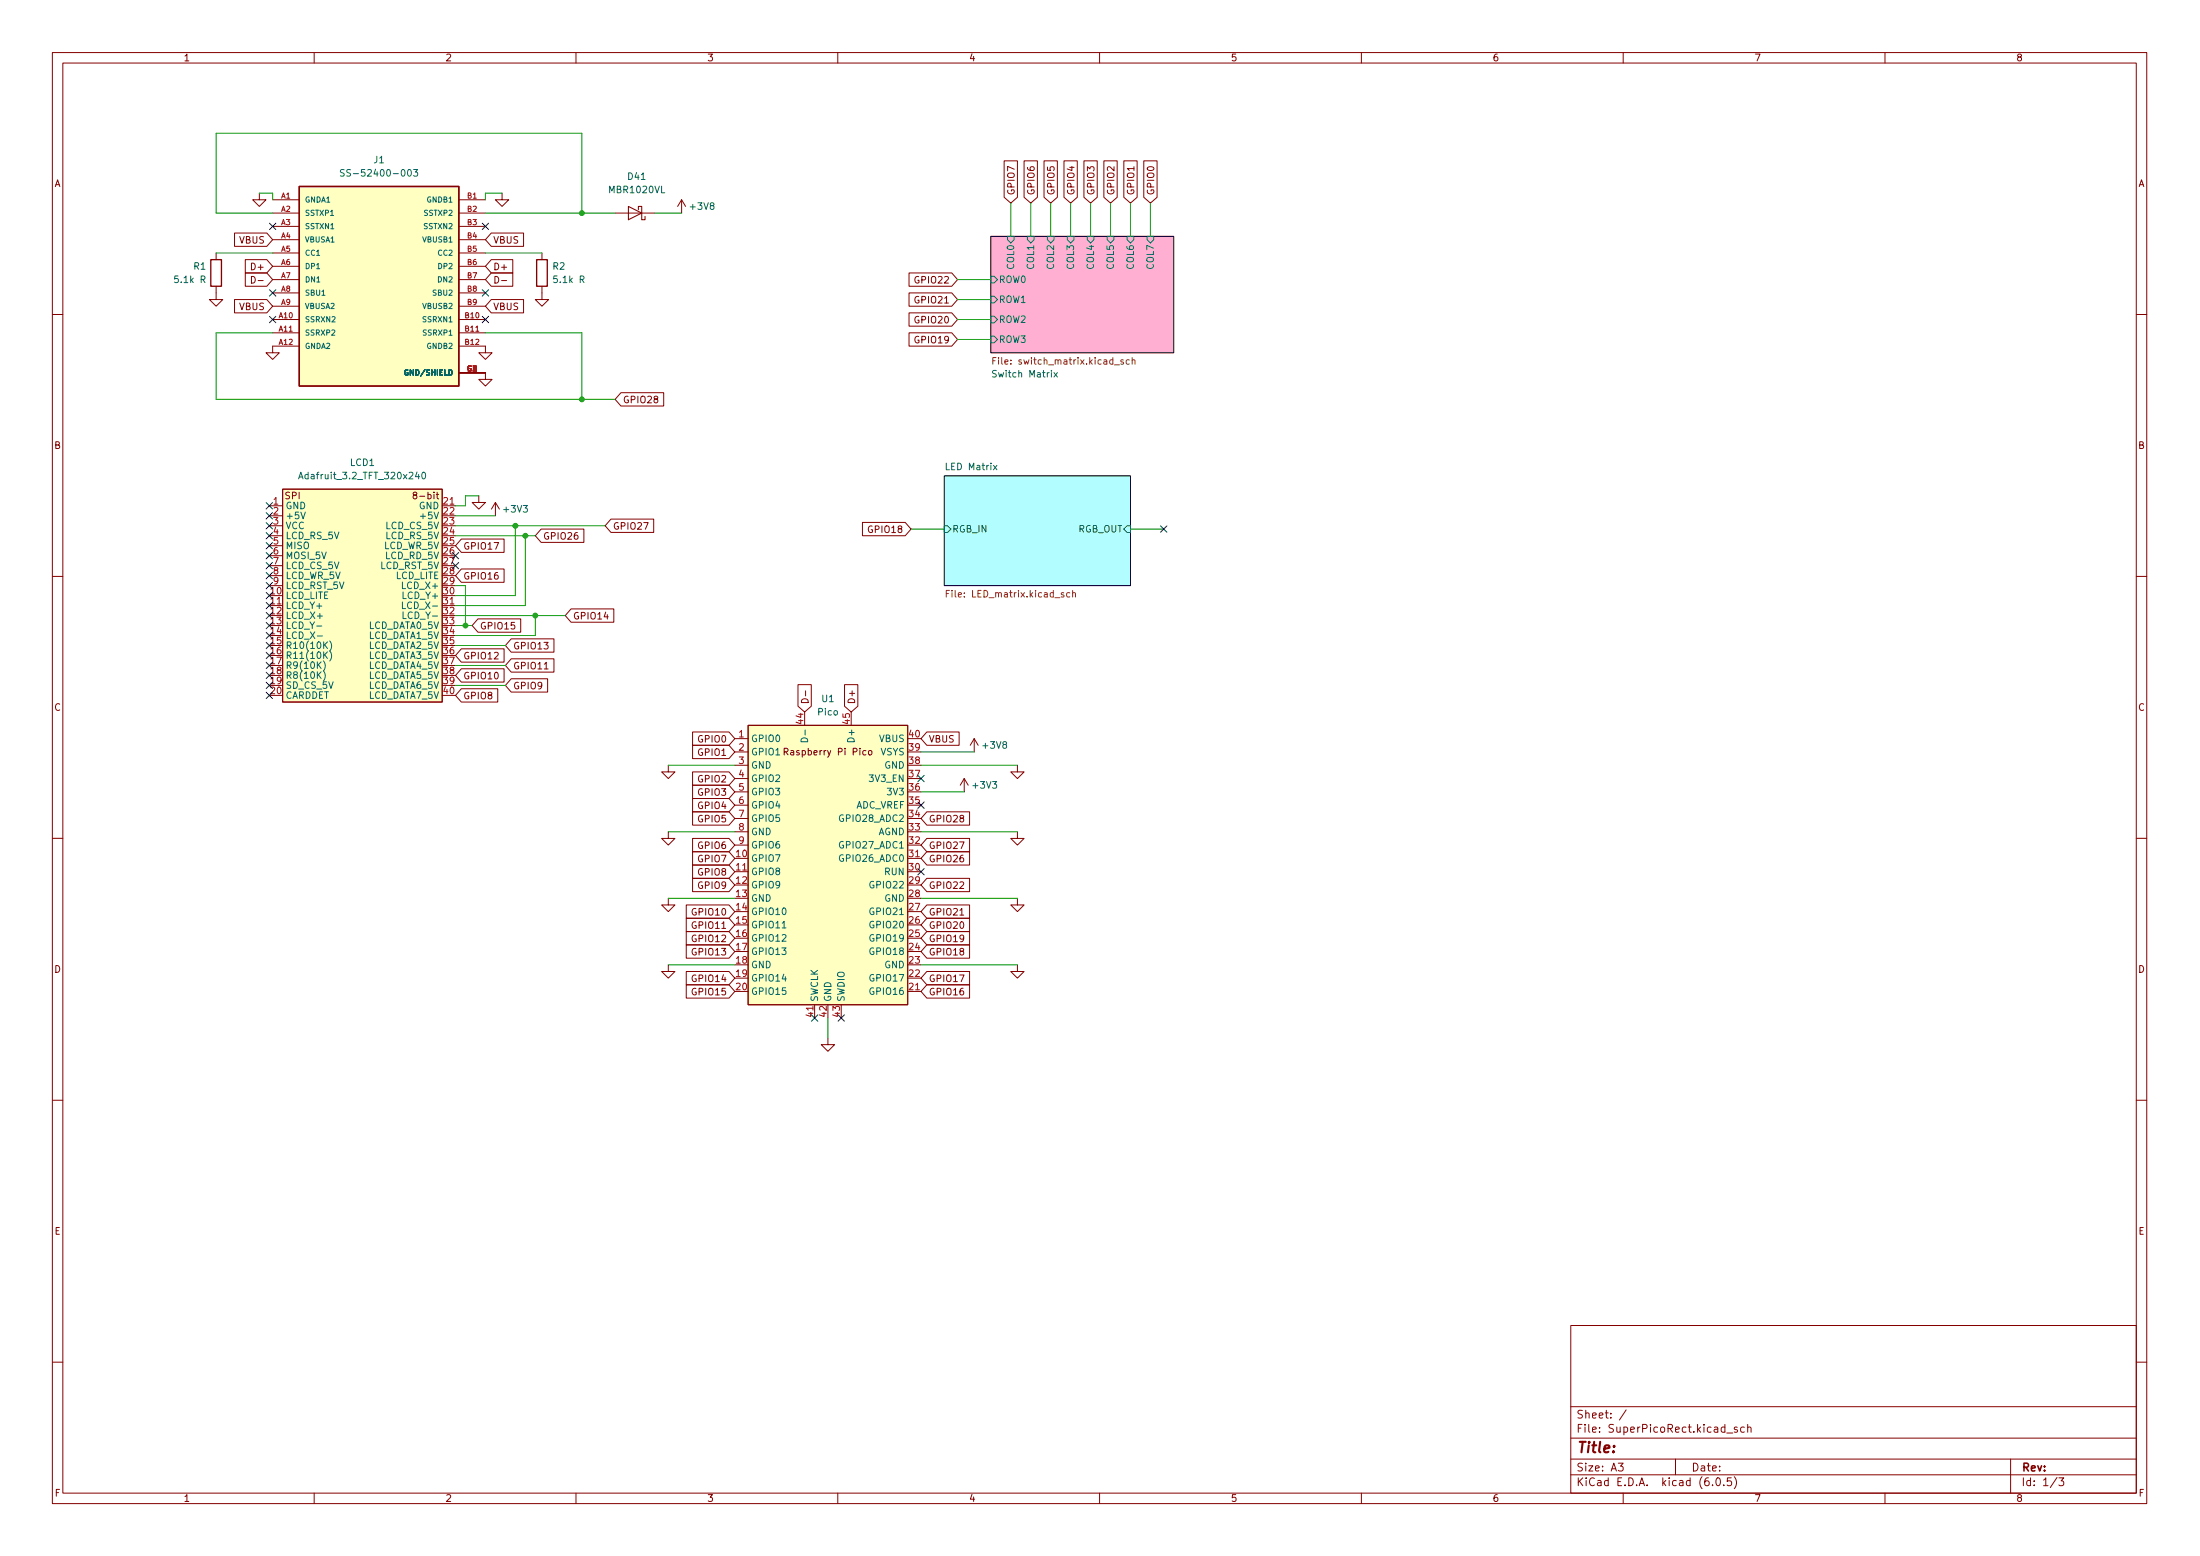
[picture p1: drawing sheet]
<svg xmlns="http://www.w3.org/2000/svg" width="420mm" height="297mm" viewBox="0 0 420 297" stroke-linecap="round" stroke-linejoin="round" font-family="sans-serif">
<g fill="none" stroke="#840000" stroke-width=".19">
<path d="M10 10h400v277h-400zM12 12h396v273h-396zM60 10v2M110 10v2M160 10v2M210 10v2M260 10v2M310 10v2M360 10v2M49.5 36.9v1.2h1.3l-1.3 1.3-1.2-1.3h1.2M52.1 38.1h5M87.6 38.1h5.1"/>
<path d="M95.9 36.9v1.2h1.3l-1.3 1.3-1.3-1.3h1.3M130.2 38.1l-.8 1.3M130.2 38.1v2.6M130.2 38.1l.7 1.3M191.8 30.7h2.5v7l-1.3 1.1-1.2-1.1zM195.6 30.7h2.5v7l-1.3 1.1-1.2-1.1zM199.4 30.7h2.5v7l-1.2 1.1-1.3-1.1zM203.2 30.7h2.5v7l-1.2 1.1-1.3-1.1zM207 30.7h2.6v7l-1.3 1.1-1.3-1.1zM210.8 30.7h2.6v7l-1.3 1.1-1.3-1.1zM214.6 30.7h2.6v7l-1.3 1.1-1.3-1.1zM218.4 30.7h2.6v7l-1.3 1.1-1.3-1.1z"/>
<path d="M41.3 54.6v2.6h1.2l-1.2 1.3-1.3-1.3h1.3M41.3 48.3v1.3M44.8 57.2h6.2l1.1 1.3-1.1 1.2h-6.2zM44.8 44.5h6.2l1.1 1.3-1.1 1.2h-6.2zM46.8 52.1h4.2l1.1 1.3-1.1 1.2h-4.2zM46.8 49.6h4.2l1.1 1.2-1.1 1.3h-4.2zM48 52.8a.64 .64 0 0 1 .8 .6 .64 .64 0 0 1-.8 .6zM49.3 53.6h1M52.1 40.7h5M52.1 43.2h5M52.1 45.8h5M52.1 48.3h5"/>
<path d="M52.1 50.8h5M52.1 53.4h5M52.1 55.9h5M52.1 58.5h5M87.6 40.7h5.1M87.6 43.2h5.1M87.6 45.8h5.1M87.6 48.3h5.1M87.6 50.8h5.1M87.6 53.4h5.1M87.6 55.9h5.1M87.6 58.5h5.1"/>
<path d="M93.8 57.2h6.2v2.5h-6.2l-1.1-1.2zM93.8 49.6h4.1v2.5h-4.1l-1.1-1.3zM93.8 52.1h4.1v2.5h-4.1l-1.1-1.2zM93.8 44.5h6.2v2.5h-6.2l-1.1-1.2zM94.5 52.8a.64 .64 0 0 1 .7 .6 .64 .64 0 0 1-.7 .6zM95.8 53.6h1M103.5 54.6v2.6h1.3l-1.3 1.3-1.3-1.3h1.3M103.5 48.3v1.3M117.5 40.7h7.6M173.6 55.9h8.2l1.1 1.3-1.1 1.3h-8.2zM173.6 52.1h8.2l1.1 1.3-1.1 1.2h-8.2zM173.6 59.7h8.2l1.1 1.3-1.1 1.3h-8.2z"/>
<path d="M10 60h2M52.1 61h5M52.1 63.5h5M57.1 66.1h-5v1.2h1.2l-1.2 1.3-1.3-1.3h1.3M87.6 71.2h5.1v1.2h1.3l-1.3 1.3-1.3-1.3h1.3M87.6 66.1h5.1v1.2h1.3l-1.3 1.3-1.3-1.3h1.3M87.6 61h5.1M87.6 63.5h5.1M118.6 75h8.2v2.5h-8.2l-1.1-1.3zM173.6 63.5h8.2l1.1 1.3-1.1 1.3h-8.2zM408 60h2M51.4 96.6h2.6"/>
<path d="M51.4 98.5h2.6M54 93.4h30.5v40.6h-30.5zM83.3 94.4h.5M83.5 94v1l.3 .2M91.4 94.7v1.2h1.3l-1.3 1.3-1.2-1.3h1.2M94.6 95.9l-.7 1.3M94.6 95.9v2.6M94.6 95.9l.8 1.3M116.7 99.1h8.1v2.5h-8.1l-1.1-1.2zM164.7 99.7h8.2l1.1 1.3-1.1 1.3h-8.2zM10 110h2M51.4 100.4h2.6"/>
<path d="M51.4 102.3h2.6M51.4 104.2h2.6M51.4 106.1h2.6M51.4 108h2.6M51.4 109.9h2.6M88.1 108.6h8.2v2.6h-8.2l-1.1-1.3zM88.1 102.9h8.2v2.5h-8.2l-1.1-1.2zM91.3 118.1h8.1v2.6h-8.1l-1.1-1.3zM103.3 101h8.2v2.5h-8.2l-1.1-1.2zM109.1 116.2h8.1v2.6h-8.1l-1.2-1.3zM408 110h2M88.1 123.9h8.2v2.5h-8.2l-1.1-1.3z"/>
<path d="M88.1 127.7h8.2v2.5h-8.2l-1.1-1.3zM88.1 131.5h7v2.5h-7l-1.1-1.2zM97.6 122h8.2v2.5h-8.2l-1.1-1.3zM97.6 125.8h8.2v2.5h-8.2l-1.1-1.3zM97.6 129.6h7v2.5h-7l-1.1-1.3zM104 127.7h.7M132.3 139.7h6.9l1.1 1.3-1.1 1.3h-6.9zM142.9 138.5h30.5v53.3h-30.5zM152.4 130.7h2.5v4.1l-1.2 1.1-1.3-1.1zM153.2 133.5a.66 .66 0 0 1 .8-.1 .66 .66 0 0 1 .3 .7h-1.2zM153.9 131.9v.9M161.3 130.7h2.5v4.1l-1.2 1.1-1.3-1.1z"/>
<path d="M177 139.7h6.2v2.6h-6.2l-1.1-1.3zM127.6 146.1v1.3h1.3l-1.3 1.2-1.2-1.2h1.2M127.6 158.8v1.3h1.3l-1.3 1.2-1.2-1.2h1.2M132.3 147.4h6.9l1.1 1.2-1.1 1.3h-6.9zM132.3 152.4h6.9l1.1 1.3-1.1 1.3h-6.9zM132.3 142.3h6.9l1.1 1.2-1.1 1.3h-6.9zM132.3 149.9h6.9l1.1 1.3-1.1 1.2h-6.9zM132.3 155h6.9l1.1 1.2-1.1 1.3h-6.9zM140.3 141h2.6M140.3 143.5h2.6M140.3 146.1h2.6M140.3 148.6h2.6"/>
<path d="M140.3 151.2h2.6M140.3 153.7h2.6M140.3 156.2h2.6M140.3 158.8h2.6M149.8 143.5h.6l.1-.2-.1-.3-.6-.1v1.2M150.1 143.5l.4 .6M165.4 143.3h-.4l-.2 .2 .1 .6h.5M165.9 143.4l.2-.1 .4 .1v.5l-.1 .2h-.3l-.2-.1zM177 155h8.2v2.5h-8.2l-1.1-1.3zM184.1 148.6l-.7 1.3M184.1 148.6v2.6M184.1 148.6l.8 1.3"/>
<path d="M186.1 141l-.8 1.3M186.1 141v2.5M186.1 141l.7 1.3M194.3 146.1v1.3h1.3l-1.3 1.2-1.3-1.2h1.3M194.3 158.8v1.3h1.3l-1.3 1.2-1.3-1.2h1.3M10 160h2M127.6 171.5v1.3h1.3l-1.3 1.2-1.2-1.2h1.2M131.1 175.3h8.1l1.1 1.3-1.1 1.2h-8.1zM131.1 172.8h8.1l1.1 1.2-1.1 1.3h-8.1zM131.1 177.8h8.1l1.1 1.3-1.1 1.3h-8.1zM132.3 167.7h6.9l1.1 1.2-1.1 1.3h-6.9zM132.3 162.6h6.9l1.1 1.3-1.1 1.2h-6.9z"/>
<path d="M132.3 165.1h6.9l1.1 1.3-1.1 1.3h-6.9zM132.3 160.1h6.9l1.1 1.2-1.1 1.3h-6.9zM140.3 166.4h2.6M140.3 161.3h2.6M173.4 163.9h2.5M177 162.6h8.2v2.5h-8.2l-1.1-1.2zM177 167.7h8.2v2.5h-8.2l-1.1-1.3zM177 160.1h8.2v2.5h-8.2l-1.1-1.3zM177 175.3h8.2v2.5h-8.2l-1.1-1.2zM177 177.8h8.2v2.6h-8.2l-1.1-1.3zM177 172.8h8.2v2.5h-8.2l-1.1-1.3zM183.3 174.7h.8"/>
<path d="M194.3 171.5v1.3h1.3l-1.3 1.2-1.3-1.2h1.3M408 160h2M127.6 184.2v1.3h1.3l-1.3 1.2-1.2-1.2h1.2M131.1 188h8.1l1.1 1.3-1.1 1.2h-8.1zM131.1 185.5h8.1l1.1 1.2-1.1 1.3h-8.1zM131.1 180.4h8.1l1.1 1.2-1.1 1.3h-8.1zM155.6 191.8v2.5M158.1 198.2v1.2h1.3l-1.3 1.3-1.3-1.3h1.3M173.4 189.3h2.5M177 180.4h8.2v2.5h-8.2l-1.1-1.3zM177 188h8.2v2.5h-8.2l-1.1-1.2zM177 185.5h8.2v2.5h-8.2l-1.1-1.3z"/>
<path d="M194.3 184.2v1.3h1.3l-1.3 1.2-1.3-1.2h1.3M10 210h2M408 210h2M300 253h108v32h-108zM10 260h2M300 278.5h108M300 274.5h108M300 268.5h108M309.1 279.3h.9l-.5 .6 .4 .1v.7l-.2 .1-.6-.1M310.6 269.1l-1.3 2M320 278.5v3M329.8 273.6h1.1"/>
<path d="M331.8 272.5l-.4-.1-.2 .2 .1 .2 .5 .2v.3h-.6M333.1 272.5l-.4-.1-.3 .3 .2 .6h.5M333.8 272.6l.2-.2 .4 .1v.9M333.8 271.9v1.5M384 278.5v6.5M408 260h2M60 285v2M110 285v2M160 285v2M210 285v2M260 285v2M300 281.5h108"/>
<path d="M310 285v2M327.1 283.5v.1M327.9 282.2l.2-.1a.8 .8 0 0 1 .5 .8 .8 .8 0 0 1-.5 .7 1 1 0 0 1-.2-1.4zM329.2 283.5v.1M330.6 282.1h-.7v.7l.2-.1 .5 .1 .1 .2-.1 .5-.2 .1-.5-.1M331.2 281.9a1.72 1.72 0 0 1 0 2.3M360 285v2M392.9 282l-1.3 2M393.2 282.1h.9l-.5 .6 .5 .1v.7l-.3 .1-.6-.1"/>
</g>
<path d="M180.3 90.8h35.6v21h-35.6z" fill="#b1fdff" stroke="#b1fdff" stroke-width=".19"/>
<path d="M189.2 45.1h35v22.2h-35zM180.3 90.8h35.6v21h-35.6z" fill="none" stroke="#000" stroke-width=".19"/>
<g fill="none" stroke="#006464" stroke-width=".19">
<path d="M65.7 32.4h-.4l-.3 .2 .1 .3 .6 .2v.4l-.2 .1h-.5M79 32.4h.8l-.5 .4 .4 .2v.5l-.2 .1-.5-.1M189.2 52.7h.7l.6 .7-.6 .6h-.7zM189.2 56.6h.7l.6 .6-.6 .6h-.7zM192.4 45.1h1.3v.7l-.7 .6-.6-.6zM196.2 45.1h1.3v.7l-.7 .6-.6-.6zM200 45.1h1.3v.7l-.6 .6-.7-.6zM203.8 45.1h1.3v.7l-.6 .6-.7-.6zM207.6 45.1h1.3v.7l-.6 .6-.7-.6zM211.5 45.1h1.2v.7l-.6 .6-.6-.6zM215.3 45.1h1.2v.7l-.6 .6-.6-.6zM219.1 45.1h1.2v.7l-.6 .6-.6-.6z"/>
<path d="M77.9 70.6a.46 .46 0 0 0-.6 .5 .46 .46 0 0 0 .6 .4v-.3h-.2M189.2 64.2h.7l.6 .6-.6 .6h-.7zM189.2 60.4h.7l.6 .6-.6 .6h-.7zM201.3 71.1l.6 .9M201.9 71.1l-.6 .9M57 91.4l.5-1.3 .4 1.3M57.1 91.1h.7M57.5 97.8l.4 1.2 .4-1.2M80.7 90.3l.2-.2a.68 .68 0 0 1 .4 .7 .68 .68 0 0 1-.4 .6l-.3-.5zM189.7 88.8l.7 .9M190.4 88.8l-.7 .9M60.5 119.5h1"/>
<path d="M76.9 114.9v1.3h.6M77 116.8v1.3h.6M180.3 100.4h.7l.6 .6-.6 .6h-.7zM215.3 100.4h.6v1.2h-.6l-.7-.6zM60.6 121.4h1M61.8 126.2a1.46 1.46 0 0 1 0 1.9M61.8 128.1a1.46 1.46 0 0 1 0 1.9M63 122.3a1.46 1.46 0 0 1 0 2M63 124.3a1.46 1.46 0 0 1 0 1.9M153.8 139.4v.9M153 141.1a.68 .68 0 0 1 .8-.2 .68 .68 0 0 1 .4 .7h-1.2zM149.4 177.1h.7"/>
</g>
<path d="M189.6 68.9h.4M190.2 68.3h-.6v1.2M214.5 68.7h-.3l-.2 .2 .1 .1 .4 .2v.3h-.5M215.7 68.7h-.4l-.2 .2 .1 .6h.5M216.2 68.8l.2-.1h.3l.1 .8M216.2 68.3v1.2M180.7 113.3h.4M181.3 112.7h-.6v1.3M204.3 113.2l-.4-.1-.2 .3 .1 .5h.5M204.9 113.3l.1-.2 .3 .1 .1 .8M204.9 112.7v1.3" fill="none" stroke="#725600" stroke-width=".19"/>
<path d="M189.2 45.1h35v22.2h-35z" fill="#ffafd2" stroke="#ffafd2" stroke-width=".19"/>
<path d="M57.1 35.6h30.5v38.1h-30.5zM40.3 49.6h2v5h-2zM102.5 49.6h2v5h-2z" fill="none" stroke="#840000" stroke-width=".25"/>
<path d="M120 39.4l2.6 1.3-2.6 1.2zM121.9 40v-.6h.7v2.5h.6v-.6" fill="none" stroke="#840000" stroke-width=".2"/>
<g fill="#ffffc2" stroke="#ffffc2" stroke-width=".19">
<path d="M54 93.4h30.5v40.6h-30.5z"/>
<path d="M57.1 35.6h30.5v38.1h-30.5z"/>
<path d="M142.9 138.5h30.5v53.3h-30.5z"/>
</g>
<g fill="none" stroke="#009600" stroke-width=".19">
<path d="M49.5 36.9h2.6v1.2M95.9 36.9h-3.2v1.2M193 38.8v6.3M196.8 38.8v6.3M200.7 38.8v6.3M204.5 38.8v6.3M208.3 38.8v6.3M212.1 38.8v6.3M215.9 38.8v6.3M219.7 38.8v6.3M41.3 48.3h10.8M52.1 40.7h-10.8v-15.3h69.8v15.3"/>
<path d="M92.7 40.7h24.8M92.7 48.3h10.8M125.1 40.7h5.1M182.9 53.4h6.3M182.9 57.2h6.3M52.1 63.5h-10.8v12.7h76.2M92.7 63.5h18.4v12.7M182.9 61h6.3M182.9 64.8h6.3M87 98.5h7.6M91.4 94.7h-2.5v1.9h-1.9M87 119.4h3.2"/>
<path d="M87 111.8h1.9v7.6M87 102.3h15.2M87 100.4h28.6M87 117.5h20.9M98.4 100.4v13.3h-11.4M100.3 102.3v13.3h-13.3M102.2 117.5v3.8h-15.2M174 101h6.3M215.9 101h6.3M87 127h9.5M87 130.8h9.5M87 123.2h9.5"/>
<path d="M127.6 158.8h12.7M127.6 146.1h12.7M175.9 158.8h18.4M175.9 151.2h8.2M175.9 146.1h18.4M175.9 143.5h10.2M127.6 171.5h12.7M175.9 171.5h18.4M127.6 184.2h12.7M158.1 194.3v3.9M175.9 184.2h18.4"/>
</g>
<g fill="none" stroke="#000084" stroke-width=".19">
<path d="M51.5 55.3l1.2 1.2M51.5 42.6l1.2 1.2M52.7 55.3l-1.2 1.2M52.7 42.6l-1.2 1.2M92.1 42.6l1.2 1.2M92.1 55.3l1.2 1.2M93.3 42.6l-1.2 1.2M93.3 55.3l-1.2 1.2M51.5 60.4l1.2 1.2M52.7 60.4l-1.2 1.2M92.1 60.4l1.2 1.2M93.3 60.4l-1.2 1.2"/>
<path d="M50.8 95.9l1.2 1.3M50.8 99.8l1.2 1.2M50.8 97.9l1.2 1.2M52 95.9l-1.2 1.3M52 99.8l-1.2 1.2M52 97.9l-1.2 1.2M50.8 103.6l1.2 1.2M50.8 101.7l1.2 1.2M50.8 107.4l1.2 1.2M50.8 111.2l1.2 1.2M50.8 113.1l1.2 1.2M50.8 109.3l1.2 1.2"/>
<path d="M50.8 115l1.2 1.2M50.8 116.9l1.2 1.2M50.8 105.5l1.2 1.2M50.8 118.8l1.2 1.2M52 103.6l-1.2 1.2M52 101.7l-1.2 1.2M52 107.4l-1.2 1.2M52 111.2l-1.2 1.2M52 113.1l-1.2 1.2M52 109.3l-1.2 1.2M52 115l-1.2 1.2M52 116.9l-1.2 1.2"/>
<path d="M52 105.5l-1.2 1.2M52 118.8l-1.2 1.2M86.4 105.5l1.2 1.2M86.4 107.4l1.2 1.2M87.6 105.5l-1.2 1.2M87.6 107.4l-1.2 1.2M221.6 100.4l1.3 1.2M222.9 100.4l-1.3 1.2M50.8 120.7l1.2 1.2M50.8 128.3l1.2 1.3M50.8 124.5l1.2 1.2M50.8 122.6l1.2 1.2"/>
<path d="M50.8 132.1l1.2 1.3M50.8 126.4l1.2 1.2M50.8 130.2l1.2 1.3M52 120.7l-1.2 1.2M52 128.3l-1.2 1.3M52 124.5l-1.2 1.2M52 122.6l-1.2 1.2M52 132.1l-1.2 1.3M52 126.4l-1.2 1.2M52 130.2l-1.2 1.3M175.3 148l1.2 1.2M175.3 153.1l1.2 1.2"/>
<path d="M176.5 148l-1.2 1.2M176.5 153.1l-1.2 1.2M175.3 165.8l1.2 1.2M176.5 165.8l-1.2 1.2M155 193.7l1.2 1.3M156.2 193.7l-1.2 1.3M160 193.7l1.3 1.3M161.3 193.7l-1.3 1.3"/>
</g>
<g fill="#009600" stroke="#009600" stroke-width=".19">
<circle cx="98.4" cy="100.4" r=".46"/>
<circle cx="100.3" cy="102.3" r=".46"/>
<circle cx="102.2" cy="117.5" r=".46"/>
<circle cx="88.9" cy="119.4" r=".46"/>
<circle cx="111.1" cy="40.7" r=".46"/>
<circle cx="111.1" cy="76.2" r=".46"/>
</g>
<text font-size="2.8" fill="#840000" x="301" y="277.3">Title:</text>
<g font-size="2.1" fill="#840000">
<text x="301" y="273.5">File: SuperPicoRect.kicad_sch</text>
<text x="301" y="270.8">Sheet: /</text>
<text x="301" y="280.9">Size: A3</text>
<text x="323" y="280.9">Date:</text>
<text x="386" y="280.9">Rev:</text>
<text x="301" y="283.7">KiCad E.D.A. kicad (6.0.5)</text>
<text x="386" y="283.7">Id: 1/3</text>
</g>
<g font-size="1.8" fill="#840000">
<text x="35" y="11.7">1</text>
<text x="85" y="11.7">2</text>
<text x="135" y="11.7">3</text>
<text x="185" y="11.7">4</text>
<text x="235" y="11.7">5</text>
<text x="285" y="11.7">6</text>
<text x="335" y="11.7">7</text>
<text x="385" y="11.7">8</text>
<text x="10.3" y="35.7">A</text>
<text x="408.3" y="35.7">A</text>
<text x="193.8" y="37.3" transform="rotate(-90 193.8 37.3)">GPIO7</text>
<text x="197.6" y="37.3" transform="rotate(-90 197.6 37.3)">GPIO6</text>
<text x="201.4" y="37.3" transform="rotate(-90 201.4 37.3)">GPIO5</text>
<text x="205.2" y="37.3" transform="rotate(-90 205.2 37.3)">GPIO4</text>
<text x="209" y="37.3" transform="rotate(-90 209 37.3)">GPIO3</text>
<text x="212.8" y="37.3" transform="rotate(-90 212.8 37.3)">GPIO2</text>
<text x="216.6" y="37.3" transform="rotate(-90 216.6 37.3)">GPIO1</text>
<text x="220.4" y="37.3" transform="rotate(-90 220.4 37.3)">GPIO0</text>
<text x="45.7" y="46.5">VBUS</text>
<text x="94.1" y="46.5">VBUS</text>
<text x="48.3" y="51.6">D+</text>
<text x="94.1" y="51.6">D+</text>
<text x="45.7" y="59.2">VBUS</text>
<text x="94.1" y="59.2">VBUS</text>
<text x="175.1" y="57.9">GPIO21</text>
<text x="175.1" y="54.1">GPIO22</text>
<text x="175.1" y="61.7">GPIO20</text>
<text x="175.1" y="65.5">GPIO19</text>
<text x="118.9" y="77">GPIO28</text>
<text x="10.3" y="85.7">B</text>
<text x="408.3" y="85.7">B</text>
<text x="54.5" y="95.3">SPI</text>
<text x="79.4" y="95.3">8-bit</text>
<text x="117" y="101.1">GPIO27</text>
<text x="166.2" y="101.7">GPIO18</text>
<text x="88.4" y="104.9">GPIO17</text>
<text x="103.7" y="103">GPIO26</text>
<text x="51.7" y="113.4">10</text>
<text x="88.4" y="110.6">GPIO16</text>
<text x="109.4" y="118.2">GPIO14</text>
<text x="88.4" y="125.9">GPIO12</text>
<text x="91.6" y="120.1">GPIO15</text>
<text x="97.9" y="124">GPIO13</text>
<text x="88.4" y="129.7">GPIO10</text>
<text x="97.9" y="127.8">GPIO11</text>
<text x="97.9" y="131.6">GPIO9</text>
<text x="10.3" y="135.7">C</text>
<text x="88.4" y="133.5">GPIO8</text>
<text x="163.3" y="134.5" transform="rotate(-90 163.3 134.5)">D+</text>
<text x="408.3" y="135.7">C</text>
<text x="133.5" y="141.7">GPIO0</text>
<text x="177.3" y="141.7">VBUS</text>
<text x="133.5" y="149.4">GPIO2</text>
<text x="133.5" y="144.3">GPIO1</text>
<text x="150.5" y="144.2">Raspberry Pi Pico</text>
<text x="133.5" y="154.4">GPIO4</text>
<text x="133.5" y="151.9">GPIO3</text>
<text x="133.5" y="157">GPIO5</text>
<text x="177.3" y="157">GPIO28</text>
<text x="133.5" y="164.6">GPIO7</text>
<text x="133.5" y="167.1">GPIO8</text>
<text x="133.5" y="162.1">GPIO6</text>
<text x="177.3" y="164.6">GPIO26</text>
<text x="177.3" y="162.1">GPIO27</text>
<text x="133.5" y="169.7">GPIO9</text>
<text x="177.3" y="169.7">GPIO22</text>
<text x="132.5" y="177.3">GPIO11</text>
<text x="132.5" y="174.8">GPIO10</text>
<text x="132.5" y="179.8">GPIO12</text>
<text x="177.3" y="177.3">GPIO20</text>
<text x="177.3" y="179.8">GPIO19</text>
<text x="177.3" y="174.8">GPIO21</text>
<text x="10.3" y="185.7">D</text>
<text x="132.5" y="182.4">GPIO13</text>
<text x="177.3" y="182.4">GPIO18</text>
<text x="408.3" y="185.7">D</text>
<text x="132.5" y="190">GPIO15</text>
<text x="132.5" y="187.5">GPIO14</text>
<text x="177.3" y="190">GPIO16</text>
<text x="177.3" y="187.5">GPIO17</text>
<text x="10.4" y="235.7">E</text>
<text x="408.4" y="235.7">E</text>
<text x="10.4" y="285.7">F</text>
<text x="35" y="286.7">1</text>
<text x="85" y="286.7">2</text>
<text x="135" y="286.7">3</text>
<text x="185" y="286.7">4</text>
<text x="235" y="286.7">5</text>
<text x="285" y="286.7">6</text>
<text x="335" y="286.7">7</text>
<text x="385" y="286.7">8</text>
<text x="408.4" y="285.7">F</text>
</g>
<g font-size="1.8" fill="#006464">
<text x="66.7" y="33.7">SS-52400-003</text>
<text x="71.4" y="31.2">J1</text>
<text x="120" y="34.3">D41</text>
<text x="116.5" y="36.9">MBR1020VL</text>
<text x="132" y="40">+3V8</text>
<text x="37" y="51.5">R1</text>
<text x="105.6" y="51.5">R2</text>
<text x="193.7" y="51.3" transform="rotate(-90 193.7 51.3)">COL0</text>
<text x="197.5" y="51.3" transform="rotate(-90 197.5 51.3)">COL1</text>
<text x="201.3" y="51.3" transform="rotate(-90 201.3 51.3)">COL2</text>
<text x="205.1" y="51.3" transform="rotate(-90 205.1 51.3)">COL3</text>
<text x="208.9" y="51.3" transform="rotate(-90 208.9 51.3)">COL4</text>
<text x="212.7" y="51.3" transform="rotate(-90 212.7 51.3)">COL5</text>
<text x="216.5" y="51.3" transform="rotate(-90 216.5 51.3)">COL6</text>
<text x="220.3" y="51.3" transform="rotate(-90 220.3 51.3)">COL7</text>
<text x="33.6" y="54">5.1k R</text>
<text x="106" y="54">5.1k R</text>
<text x="190.7" y="54">ROW0</text>
<text x="190.7" y="57.8">ROW1</text>
<text x="190.7" y="65.4">ROW3</text>
<text x="190.7" y="61.6">ROW2</text>
<text x="190" y="72">Switch Matrix</text>
<text x="66.9" y="88.9">LCD1</text>
<text x="180.9" y="89.7">LED Matrix</text>
<text x="58.1" y="91.5">Adafruit_3.2_TFT_320x240</text>
<text x="54.5" y="97.2">GND</text>
<text x="54.5" y="99.1">+5V</text>
<text x="54.5" y="101">VCC</text>
<text x="73.7" y="101">LCD_CS_5V</text>
<text x="80" y="97.2">GND</text>
<text x="80.8" y="99.1">+5V</text>
<text x="96.3" y="97.8">+3V3</text>
<text x="181.8" y="101.6">RGB_IN</text>
<text x="205.8" y="101.6">RGB_OUT</text>
<text x="54.5" y="102.9">LCD_RS_5V</text>
<text x="54.5" y="104.8">MISO</text>
<text x="54.5" y="106.7">MOSI_5V</text>
<text x="73.2" y="104.8">LCD_WR_5V</text>
<text x="73.6" y="106.7">LCD_RD_5V</text>
<text x="73.7" y="102.9">LCD_RS_5V</text>
<text x="54.5" y="108.6">LCD_CS_5V</text>
<text x="54.5" y="110.5">LCD_WR_5V</text>
<text x="54.5" y="112.4">LCD_RST_5V</text>
<text x="72.6" y="108.6">LCD_RST_5V</text>
<text x="75.5" y="110.5">LCD_LITE</text>
<text x="77.1" y="112.4">LCD_X+</text>
<text x="54.5" y="114.3">LCD_LITE</text>
<text x="54.5" y="116.2">LCD_Y+</text>
<text x="54.5" y="118.1">LCD_X+</text>
<text x="77.1" y="114.3">LCD_Y+</text>
<text x="77.6" y="116.2">LCD_X-</text>
<text x="77.6" y="118.1">LCD_Y-</text>
<text x="54.5" y="120.1">LCD_Y-</text>
<text x="54.5" y="122">LCD_X-</text>
<text x="54.5" y="123.9">R10(10K)</text>
<text x="54.5" y="125.8">R11(10K)</text>
<text x="70.3" y="120.1">LCD_DATA0_5V</text>
<text x="70.3" y="122">LCD_DATA1_5V</text>
<text x="70.3" y="123.9">LCD_DATA2_5V</text>
<text x="70.3" y="125.8">LCD_DATA3_5V</text>
<text x="54.5" y="127.7">R9(10K)</text>
<text x="54.5" y="129.6">R8(10K)</text>
<text x="54.5" y="131.5">SD_CS_5V</text>
<text x="70.3" y="127.7">LCD_DATA4_5V</text>
<text x="70.3" y="129.6">LCD_DATA5_5V</text>
<text x="70.3" y="131.5">LCD_DATA6_5V</text>
<text x="54.5" y="133.4">CARDDET</text>
<text x="70.3" y="133.4">LCD_DATA7_5V</text>
<text x="156.2" y="136.6">Pico</text>
<text x="157" y="134">U1</text>
<text x="143.4" y="141.6">GPIO0</text>
<text x="163.2" y="141.3" transform="rotate(-90 163.2 141.3)">D+</text>
<text x="167.9" y="141.6">VBUS</text>
<text x="187.9" y="142.9">+3V8</text>
<text x="143.4" y="144.2">GPIO1</text>
<text x="143.4" y="146.7">GND</text>
<text x="143.4" y="149.3">GPIO2</text>
<text x="166.3" y="149.3">3V3_EN</text>
<text x="168.1" y="144.2">VSYS</text>
<text x="168.9" y="146.7">GND</text>
<text x="143.4" y="151.8">GPIO3</text>
<text x="143.4" y="154.3">GPIO4</text>
<text x="163.3" y="154.3">ADC_VREF</text>
<text x="169.7" y="151.8">3V3</text>
<text x="185.9" y="150.5">+3V3</text>
<text x="143.4" y="156.9">GPIO5</text>
<text x="143.4" y="159.4">GND</text>
<text x="143.4" y="162">GPIO6</text>
<text x="160.7" y="162">GPIO27_ADC1</text>
<text x="160.7" y="156.9">GPIO28_ADC2</text>
<text x="167.6" y="159.4">AGND</text>
<text x="143.4" y="164.5">GPIO7</text>
<text x="143.4" y="167">GPIO8</text>
<text x="160.7" y="164.5">GPIO26_ADC0</text>
<text x="169" y="167">RUN</text>
<text x="143.4" y="169.6">GPIO9</text>
<text x="143.4" y="172.1">GND</text>
<text x="166.5" y="169.6">GPIO22</text>
<text x="168.9" y="172.1">GND</text>
<text x="143.4" y="174.7">GPIO10</text>
<text x="143.4" y="177.2">GPIO11</text>
<text x="143.4" y="179.7">GPIO12</text>
<text x="166.5" y="179.7">GPIO19</text>
<text x="166.5" y="177.2">GPIO20</text>
<text x="166.5" y="174.7">GPIO21</text>
<text x="143.4" y="182.3">GPIO13</text>
<text x="143.4" y="184.8">GND</text>
<text x="166.5" y="182.3">GPIO18</text>
<text x="168.9" y="184.8">GND</text>
<text x="143.4" y="187.4">GPIO14</text>
<text x="143.4" y="189.9">GPIO15</text>
<text x="156.2" y="191.3" transform="rotate(-90 156.2 191.3)">SWCLK</text>
<text x="158.7" y="191.3" transform="rotate(-90 158.7 191.3)">GND</text>
<text x="161.3" y="191.3" transform="rotate(-90 161.3 191.3)">SWDIO</text>
<text x="166.5" y="189.9">GPIO16</text>
<text x="166.5" y="187.4">GPIO17</text>
</g>
<g font-size="1.8" fill="#725600">
<text x="190.7" y="69.6">File: switch_matrix.kicad_sch</text>
<text x="181.6" y="114">File: LED_matrix.kicad_sch</text>
</g>
<g font-size="1.8" fill="#a90000">
<text x="52.2" y="96.3">1</text>
<text x="52.2" y="98.2">2</text>
<text x="52.2" y="100.1">3</text>
<text x="84.7" y="96.3">21</text>
<text x="84.7" y="98.2">22</text>
<text x="84.7" y="100.1">23</text>
<text x="52.2" y="102">4</text>
<text x="52.2" y="103.9">5</text>
<text x="52.2" y="105.8">6</text>
<text x="52.2" y="107.7">7</text>
<text x="84.7" y="102">24</text>
<text x="84.7" y="103.9">25</text>
<text x="84.7" y="105.8">26</text>
<text x="84.7" y="107.7">27</text>
<text x="52.2" y="109.6">8</text>
<text x="52.2" y="111.5">9</text>
<text x="84.7" y="109.6">28</text>
<text x="84.7" y="111.5">29</text>
<text x="84.7" y="113.4">30</text>
<text x="51.7" y="115.4">11</text>
<text x="51.7" y="117.3">12</text>
<text x="51.7" y="119.2">13</text>
<text x="84.7" y="115.4">31</text>
<text x="84.7" y="117.3">32</text>
<text x="84.7" y="119.2">33</text>
<text x="51.7" y="121.1">14</text>
<text x="51.7" y="123">15</text>
<text x="51.7" y="124.9">16</text>
<text x="84.7" y="121.1">34</text>
<text x="84.7" y="123">35</text>
<text x="84.7" y="124.9">36</text>
<text x="51.7" y="126.8">17</text>
<text x="51.7" y="128.7">18</text>
<text x="51.7" y="130.6">19</text>
<text x="84.7" y="126.8">37</text>
<text x="84.7" y="128.7">38</text>
<text x="84.7" y="130.6">39</text>
<text x="51.7" y="132.5">20</text>
<text x="84.7" y="132.5">40</text>
<text x="141.1" y="140.8">1</text>
<text x="141.1" y="143.3">2</text>
<text x="153.4" y="138.2" transform="rotate(-90 153.4 138.2)">44</text>
<text x="162.3" y="138.2" transform="rotate(-90 162.3 138.2)">45</text>
<text x="173.6" y="143.3">39</text>
<text x="173.6" y="140.8">40</text>
<text x="141.1" y="145.8">3</text>
<text x="141.1" y="148.4">4</text>
<text x="173.6" y="148.4">37</text>
<text x="173.6" y="145.8">38</text>
<text x="141.1" y="150.9">5</text>
<text x="141.1" y="153.5">6</text>
<text x="141.1" y="156">7</text>
<text x="173.6" y="156">34</text>
<text x="173.6" y="153.5">35</text>
<text x="173.6" y="150.9">36</text>
<text x="141.1" y="158.5">8</text>
<text x="141.1" y="161.1">9</text>
<text x="173.6" y="161.1">32</text>
<text x="173.6" y="158.5">33</text>
<text x="140.6" y="163.6">10</text>
<text x="140.6" y="166.2">11</text>
<text x="173.6" y="166.2">30</text>
<text x="173.6" y="163.6">31</text>
<text x="140.6" y="168.7">12</text>
<text x="140.6" y="171.2">13</text>
<text x="140.6" y="173.8">14</text>
<text x="173.6" y="173.8">27</text>
<text x="173.6" y="171.2">28</text>
<text x="173.6" y="168.7">29</text>
<text x="140.6" y="176.3">15</text>
<text x="140.6" y="178.9">16</text>
<text x="173.6" y="178.9">25</text>
<text x="173.6" y="176.3">26</text>
<text x="140.6" y="181.4">17</text>
<text x="140.6" y="183.9">18</text>
<text x="173.6" y="183.9">23</text>
<text x="173.6" y="181.4">24</text>
<text x="140.6" y="186.5">19</text>
<text x="140.6" y="189">20</text>
<text x="173.6" y="189">21</text>
<text x="173.6" y="186.5">22</text>
<text x="155.3" y="194.1" transform="rotate(-90 155.3 194.1)">41</text>
<text x="157.9" y="194.1" transform="rotate(-90 157.9 194.1)">42</text>
<text x="160.4" y="194.1" transform="rotate(-90 160.4 194.1)">43</text>
</g>
<g font-size="1.4" fill="#a90000">
<text x="53.7" y="37.9">A1</text>
<text x="53.7" y="40.4">A2</text>
<text x="89.3" y="37.9">B1</text>
<text x="89.3" y="40.4">B2</text>
<text x="53.7" y="43">A3</text>
<text x="53.7" y="45.5">A4</text>
<text x="89.3" y="43">B3</text>
<text x="89.3" y="45.5">B4</text>
<text x="53.7" y="48">A5</text>
<text x="53.7" y="50.6">A6</text>
<text x="53.7" y="53.1">A7</text>
<text x="89.3" y="48">B5</text>
<text x="89.3" y="50.6">B6</text>
<text x="89.3" y="53.1">B7</text>
<text x="53.7" y="55.7">A8</text>
<text x="53.7" y="58.2">A9</text>
<text x="89.3" y="55.7">B8</text>
<text x="89.3" y="58.2">B9</text>
<text x="53.3" y="60.7">A10</text>
<text x="53.3" y="63.3">A11</text>
<text x="53.3" y="65.8">A12</text>
<text x="88.9" y="60.7">B10</text>
<text x="88.9" y="63.3">B11</text>
<text x="88.9" y="65.8">B12</text>
<text x="89.2" y="70.9">G1</text>
<text x="90.3" y="70.9">4</text>
</g>
<g font-size="1.4" fill="#006464">
<text x="58.2" y="38.6">GNDA1</text>
<text x="58.2" y="41.2">SSTXP1</text>
<text x="81.2" y="41.2">SSTXP2</text>
<text x="81.7" y="38.6">GNDB1</text>
<text x="58.2" y="43.7">SSTXN1</text>
<text x="58.2" y="46.3">VBUSA1</text>
<text x="80.9" y="46.3">VBUSB1</text>
<text x="81.1" y="43.7">SSTXN2</text>
<text x="58.2" y="48.8">CC1</text>
<text x="58.2" y="51.3">DP1</text>
<text x="58.2" y="53.9">DN1</text>
<text x="83.8" y="48.8">CC2</text>
<text x="83.8" y="53.9">DN2</text>
<text x="83.9" y="51.3">DP2</text>
<text x="58.2" y="56.4">SBU1</text>
<text x="58.2" y="59">VBUSA2</text>
<text x="80.9" y="59">VBUSB2</text>
<text x="82.8" y="56.4">SBU2</text>
<text x="58.2" y="61.5">SSRXN2</text>
<text x="58.2" y="64">SSRXP2</text>
<text x="81" y="61.5">SSRXN1</text>
<text x="81" y="64">SSRXP1</text>
<text x="58.2" y="66.6">GNDA2</text>
<text x="77.9" y="71.7">GND/SHIELD</text>
<text x="81.7" y="66.6">GNDB2</text>
</g>
</svg>
